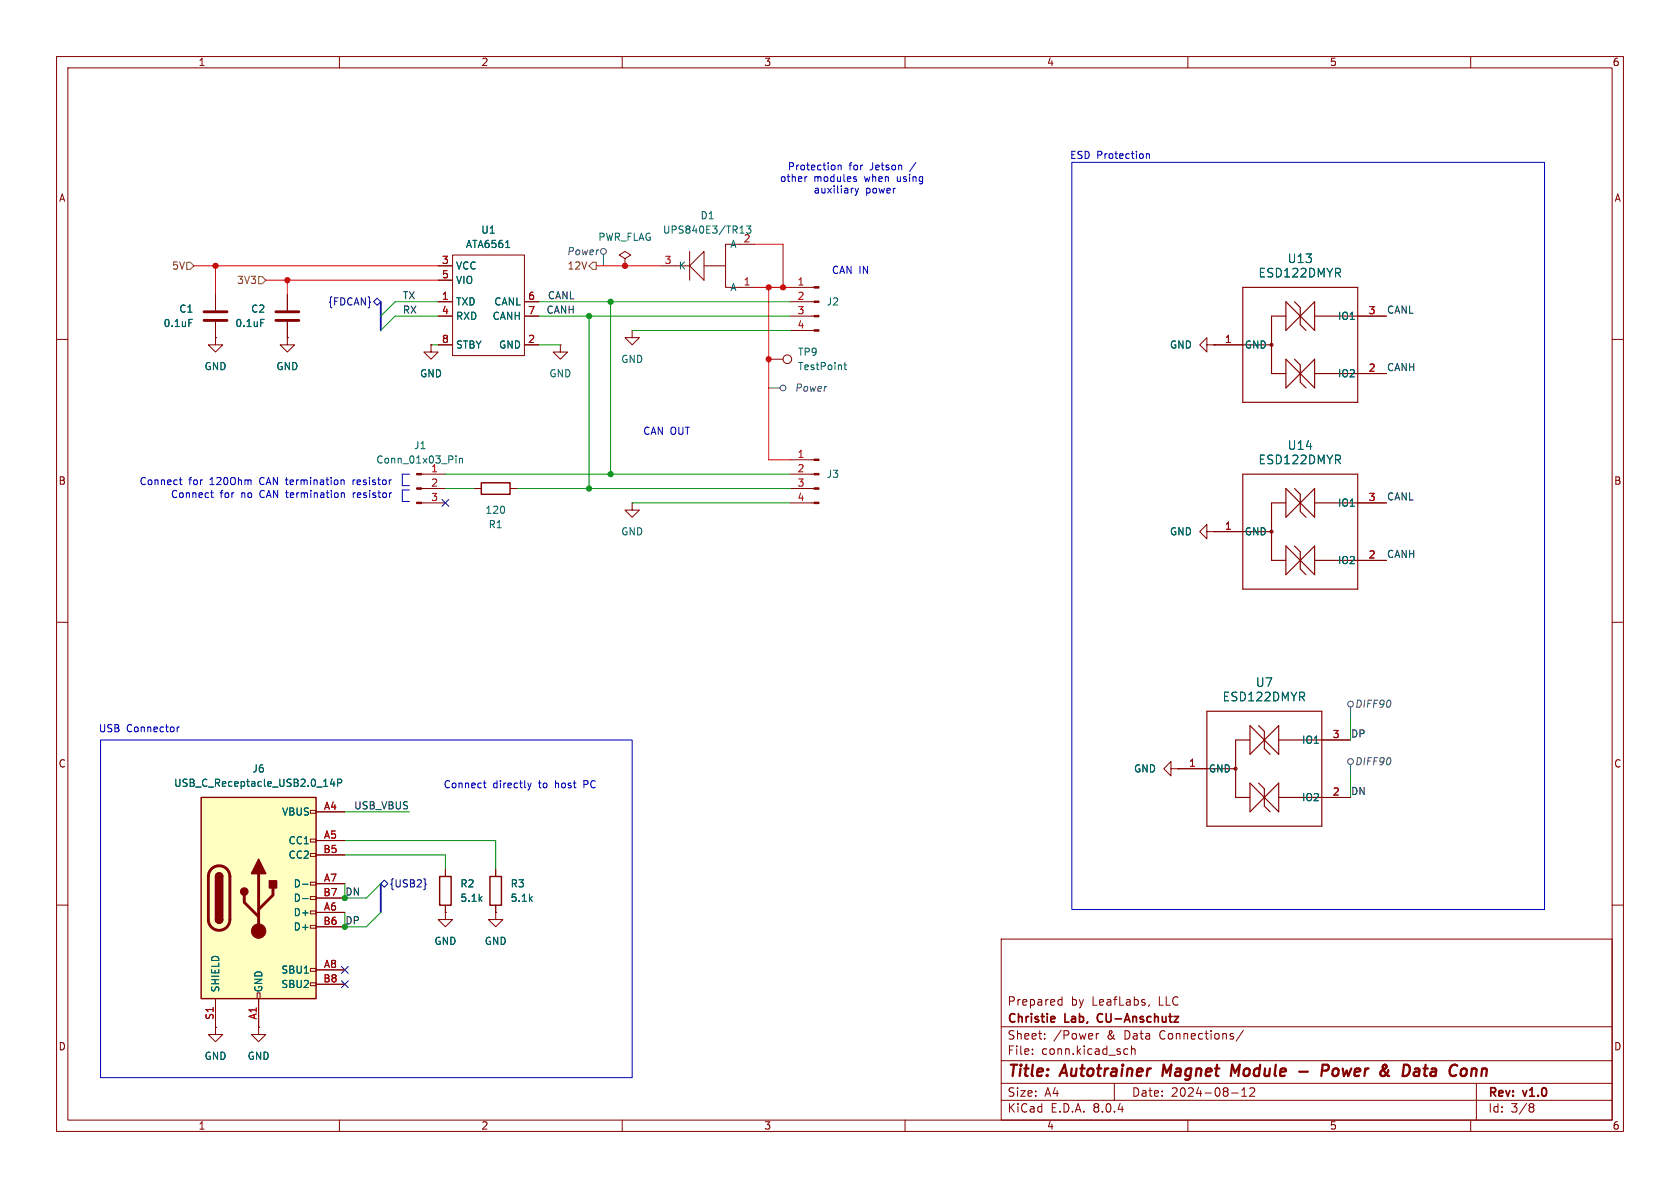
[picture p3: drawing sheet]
<svg xmlns="http://www.w3.org/2000/svg" width="297mm" height="210mm" viewBox="0 0 297 210" stroke-linecap="round" stroke-linejoin="round" font-family="sans-serif">
<g fill="none" stroke="#840000" stroke-width=".18">
<path d="M10 10h277v190h-277zM12 12h273v186h-273zM60 10v2M110 10v2M160 10v2M210 10v2M260 10v2M10 60h2M38.1 59.7v1.3h1.3l-1.3 1.2-1.3-1.2h1.3M38.1 59.7h.1M38.1 52.1v2.8M38.1 56.9v2.8"/>
<path d="M50.8 59.7v1.3h1.3l-1.3 1.2-1.3-1.2h1.3M50.8 59.7h.1M50.8 52.1v2.8M50.8 56.9v2.8M77.5 53.3h2.5M77.5 47h2.5M77.5 55.9h2.5M77.5 49.5h2.5M80 45.1h12.7v17.8h-12.7zM92.7 53.3h2.5M92.7 55.9h2.5M110.5 45.7l1-.6-1-.6-1 .6 1 .6v1.3"/>
<path d="M110.5 47h.1M111.8 58.4v1.3h1.2l-1.2 1.3-1.3-1.3h1.3M111.8 58.4h.1M240 55.9h5.1M285 60h2M76.2 61v1.2h-1.3l1.3 1.3 1.3-1.3h-1.3M76.2 61h.1M77.5 61h2.5M92.7 61h2.5M99.1 61v1.2h-1.3l1.3 1.3 1.2-1.3h-1.2M99.1 61h.1M213.4 61v-1.3l-1.3 1.3 1.3 1.2v-1.2h1.2"/>
<path d="M214.6 61h.1M214.6 61h5.1M240 66h5.1M74.5 86.4h4.2M74.5 88.9h4.2M74.5 83.8h4.2M83.8 86.4h1.3M90.2 86.4h1.2M111.8 88.9v1.3h1.2l-1.2 1.2-1.3-1.2h1.3M111.8 88.9h.1M213.4 94v-1.3l-1.3 1.3 1.3 1.3v-1.3h1.2M214.6 94h.1"/>
<path d="M214.6 94h5.1M240 99.1h5.1M240 88.9h5.1M10 110h2M285 110h2M207 135.9v-1.3l-1.3 1.3 1.3 1.3v-1.3h1.3M208.3 135.9h.1M208.3 135.9h5.1M233.7 130.8h5.1M10 160h2M78.7 153.7v1.2M233.7 141h5.1"/>
<path d="M285 160h2M78.7 161.3v1.3h1.3l-1.3 1.2-1.2-1.2h1.2M78.7 161.3h.1M78.7 160v1.3M177 166h108v32h-108zM187.2 177.6h.5M187.2 176.8h.5M187.7 176.2v1.5M203.2 177.6l-.2 .3M45.7 181.6v1.3h1.3l-1.3 1.3-1.3-1.3h1.3M45.7 181.6h.1M60 198v2"/>
<path d="M110 198v2M160 198v2M177 194.5h108M177 191.5h108M177 187.5h108M177 181.5h108M182.5 186.3v.1M182.5 185.5v.1M184.7 183.6v.1M184.7 182.8v.1M193.8 182.7v1M194.2 182.7l-.2 .1-.2 .2"/>
<path d="M197 191.5v3M199 185.4l.4 .1M199.4 186.3l-.4 .1M200 185.5l.2-.1 .4 .1 .1 .9M200 184.9v1.5M210 198v2M217.7 193.2h1.2M219.5 193.8h.9M219.5 192.7l.5-.4v1.5M219.8 182.1l-1.3 2M221 192.4l.5-.1 .2 .1 .1 .3-.9 1.1h.9M260 198v2"/>
<path d="M261 191.5v6.5M270.6 195.1h.3l.3 .3-.3 .3M270.6 195.7h.3M270.9 195.7l.2 .2 .1 .4-.3 .3h-.3"/>
</g>
<path d="M205.7 188.2l-.2 2M219.2 188.2l-.9 1.4-.5-1.4-.2 2M229.7 189.4h1.5M233.7 189.3h.8a.55 .55 0 0 0 .4-.5 .55 .55 0 0 0-.3-.6h-.8l-.2 2M236.3 188.9a.62 .62 0 0 0-.7 .4v.7l.3 .2h.3M251.7 188.9h.7M252 188.2l-.2 1.7 .1 .2 .4 .1M260.2 189.1a.49 .49 0 0 1 .9 .1l-.2 1M260.2 188.9l-.1 1.3" fill="none" stroke="#840000" stroke-width=".4"/>
<path d="M186.4 179.8l.1 .2-.7 .2M194.1 179.4l-.1 .4 .1 .7" fill="none" stroke="#840000" stroke-width=".3"/>
<path d="M85.1 85.3h5.1v2.1h-5.1zM77.7 154.9h2.1v5.1h-2.1z" fill="none" stroke="#840000" stroke-width=".25"/>
<g fill="none" stroke="#840000" stroke-width=".2">
<path d="M219.7 50.8h20.3v20.3h-20.3zM227.3 55.9h-2.5v10.1h2.5M227.3 53.3v5.1l5.1-5.1v5.1zM228.9 53.3l1 1.1v3l1 1M232.4 55.9h7.6M219.7 61h5.1M227.3 63.5v5.1l5.1-5.1v5.1zM228.9 63.5l1 1v3.1l1 1M232.4 66h7.6M219.7 83.8h20.3v20.3h-20.3zM219.7 94h5.1M227.3 88.9h-2.5v10.2h2.5"/>
<path d="M227.3 96.5l5.1 5.1v-5.1l-5.1 5.1zM227.3 86.4v5l5.1-5v5zM228.9 86.4l1 1v3l1 1M228.9 96.5l1 1v3.1l1 1M232.4 99.1h7.6M232.4 88.9h7.6M213.4 125.7h20.3v20.4h-20.3zM213.4 135.9h5M221 130.8h-2.6v10.2h2.6M221 138.4l5.1 5.1v-5.1l-5.1 5.1zM221 128.3v5.1l5.1-5.1v5.1zM222.5 128.3l1 1v3l1 1.1"/>
<path d="M222.5 138.4l1 1v3.1l1 1M226.1 130.8h7.6M226.1 141h7.6"/>
<circle cx="224.8" cy="61" r=".25"/>
<circle cx="224.8" cy="94" r=".25"/>
<circle cx="218.4" cy="135.9" r=".25"/>
</g>
<path d="M33.4 56.5h.6M46.1 56.5h.6M89.4 43.8h.7M80.6 80.6v.1M80.6 81v.9M81.2 81v.9M81.2 81.1l.2-.1 .3 .1 .1 .8" fill="none" stroke="#006464" stroke-width=".18"/>
<path d="M36.1 56.6h4M36.1 55.1h4M48.8 56.6h4M48.8 55.1h4" fill="none" stroke="#840000" stroke-width=".51"/>
<g fill="#840000" stroke="#840000" stroke-width=".18">
<path d="M73.7 88.8h.8v.2h-.8z"/>
<path d="M73.7 86.2h.8v.3h-.8z"/>
<path d="M73.7 83.7h.8v.2h-.8z"/>
</g>
<path d="M35.6 141h20.3v35.5h-20.3z" fill="#ffffc2"/>
<g fill="none" stroke="#840000" stroke-width=".18">
<path d="M38.1 59.7h.1M38.1 52.1v2.8M38.1 56.9v2.8M50.8 59.7h.1M50.8 52.1v2.8M50.8 56.9v2.8M77.5 55.9h2.5M77.5 53.3h2.5M77.5 47h2.5M77.5 49.5h2.5M92.7 55.9h2.5M92.7 53.3h2.5"/>
<path d="M116.8 47h5.1M121.9 47l2.6-2.5v5zM121.9 44.5v5M128.3 47v3.8h5M133.3 43.2h-5v3.8h-3.8M139.7 58.4h4.2M139.7 55.9h4.2M139.7 53.3h4.2M139.7 50.8h4.2M240 55.9h5.1M76.2 61h.1M77.5 61h2.5"/>
<path d="M92.7 61h2.5M135.9 63.5h2.5M214.6 61h.1M214.6 61h5.1M240 66h5.1M139.7 88.9h4.2M139.7 86.4h4.2M139.7 83.8h4.2M139.7 81.3h4.2M214.6 94h.1M214.6 94h5.1M240 88.9h5.1"/>
<path d="M240 99.1h5.1M208.3 135.9h.1M208.3 135.9h5.1M233.7 130.8h5.1M54.9 158.5h1v.5h-1zM54.9 156h1v.5h-1zM54.9 150.9h1v.5h-1zM54.9 148.3h1v.5h-1zM54.9 143.3h1v.5h-1zM55.9 143.5h5.1M55.9 148.6h5.1M55.9 156.2h5.1"/>
<path d="M55.9 151.1h5.1M55.9 158.8h5.1M78.7 153.7v1.2M87.6 153.7v1.2M233.7 141h5.1M38.1 176.5v5.1M45.5 175.5h.5v1h-.5zM45.7 176.5v5.1M54.9 173.7h1v.5h-1zM54.9 171.2h1v.5h-1zM54.9 163.6h1v.5h-1zM54.9 161h1v.5h-1z"/>
<path d="M55.9 161.3h5.1M55.9 171.5h5.1M55.9 163.8h5.1M55.9 174h5.1M78.7 161.3h.1M78.7 160v1.3M87.6 161.3v1.3h1.3l-1.3 1.2-1.2-1.2h1.2M87.6 161.3h.1M87.6 160v1.3M38.1 181.6v1.3h1.3l-1.3 1.3-1.3-1.3h1.3M38.1 181.6h.1M45.7 181.6h.1"/>
<circle cx="139.2" cy="63.5" r=".76"/>
</g>
<path d="M35.6 141h20.3v35.5h-20.3zM38.1 154.9a.64 .64 0 0 1 .6-.6 .64 .64 0 0 1 .7 .6M86.6 154.9h2v5.1h-2zM38.1 162.6a.64 .64 0 0 0 .6 .6 .64 .64 0 0 0 .7-.6" fill="none" stroke="#840000" stroke-width=".25"/>
<path d="M37.4 153.6a1.9 1.9 0 0 1 2.1-.4 1.9 1.9 0 0 1 1.1 1.7v7.7a1.91 1.91 0 0 1-1.9 1.9 1.91 1.91 0 0 1-1.9-1.9v-7.8l.2-.6zM43.2 158.2v1.3l2.5 2.6M45.7 154.4v10.2M48.3 157v1.2l-2.6 2.6" fill="none" stroke="#840000" stroke-width=".51"/>
<g fill="#840000" stroke="#840000" stroke-width=".25">
<path d="M38.1 162.6h1.3a.64 .64 0 0 1-.7 .6 .64 .64 0 0 1-.6-.6z"/>
<path d="M38.1 154.9h1.3v7.7h-1.3z"/>
<path d="M38.3 154.5a.64 .64 0 0 1 .7-.1 .64 .64 0 0 1 .4 .5h-1.3z"/>
<path d="M45.7 151.9l1.3 2.5h-2.6z"/>
<path d="M47.6 155.7h1.3v1.3h-1.3z"/>
<circle cx="43.2" cy="157.6" r=".63"/>
</g>
<g fill="#840000" stroke="#840000" stroke-width=".18">
<path d="M143.9 58.3h.9v.2h-.9z"/>
<path d="M143.9 55.8h.9v.2h-.9z"/>
<path d="M143.9 53.2h.9v.3h-.9z"/>
<path d="M143.9 50.7h.9v.2h-.9z"/>
<path d="M143.9 88.8h.9v.2h-.9z"/>
<path d="M143.9 86.2h.9v.3h-.9z"/>
<path d="M143.9 83.7h.9v.2h-.9z"/>
<path d="M143.9 81.2h.9v.2h-.9z"/>
<circle cx="45.7" cy="164.6" r="1.27"/>
</g>
<path d="M132 39.9h.7l-.4 .5 .4 .2v.5M33.4 56.5h.6M46.1 56.5h.6M89.4 43.8h.7M149.2 64.5h.5M149.4 64.1v1.1l.3 .1M58.7 137.7l-.3 .9h.8M59 138.2v.8M59.7 138.4l.6-.1 .1-.1v-.3l-.7-.2v1.3M53.5 156.3h1M53.5 158.8h1" fill="none" stroke="#006464" stroke-width=".18"/>
<g fill="none" stroke="#484848" stroke-width=".18">
<path d="M106.7 45v2M135.9 68.6h2M238.8 125v2M238.8 135.1v2.1"/>
<circle cx="106.7" cy="44.5" r=".51"/>
<circle cx="138.4" cy="68.6" r=".51"/>
<circle cx="238.8" cy="124.5" r=".51"/>
<circle cx="238.8" cy="134.6" r=".51"/>
</g>
<path d="M33 46.4h.7l.6 .6-.6 .6h-.7zM45.7 48.9h.7l.6 .6-.6 .7h-.7zM104.8 46.4h.6v1.2h-.6l-.7-.6z" fill="none" stroke="#725600" stroke-width=".18"/>
<path d="M66 53.3l.7-.6 .6 .6-.6 .7zM78.1 88.3l1.2 1.2M79.3 88.3l-1.2 1.2M67.3 156.2l.6-.6 .7 .6-.7 .6zM75.1 155.4l.1 .7 .1 .2-.1 .2-.1 .7M60.4 170.8l1.2 1.3M60.4 173.4l1.2 1.2M61.6 170.8l-1.2 1.3M61.6 173.4l-1.2 1.2" fill="none" stroke="#000084" stroke-width=".18"/>
<g fill="none" stroke="#0000c2" stroke-width=".18">
<path d="M142.7 31.2l-.3 .1M148.2 29.2v.8M148.2 29.3l.1-.1h.4v.8M150.7 33.3h.2M151.1 31.2l.3 .1M151.1 31.7h.3v.2l-.1 .2h-.3M151.2 33.3l.3 .8M151.5 34.1l-.3 .4M151.8 33.3l-.3 .8M189.5 28.7h83.5v132.1h-83.5zM202.7 27.2v.8M202.7 27.3l.1-.1h.3l.1 .8"/>
<path d="M31.7 84.8h.5M31.9 84.4v1.1l.3 .2M37.2 87.1h.5M37.4 86.7v1.1l.3 .2M60.3 84.9l.2-.1 .3 .1v.8M60.3 84.8v.9M60.3 87.2l.2-.1 .3 .1 .1 .8M60.3 87.1v.9M62.4 84.8v.9M62.5 87.1v.9M62.7 84.8l-.3 .3M62.7 87.1l-.2 .3"/>
<path d="M72.4 83.8h-1.3v2.1h1.3M72.4 86.6h-1.3v2h1.3M17.8 130.8h94v59.7h-94zM31.3 128.5v.9M31.7 128.5l-.4 .3M85.4 138.4h.5M85.6 138v1.1l.3 .2M93.3 138.4l.3 .9M93.6 139.3l-.3 .4M93.9 138.4l-.3 .9"/>
</g>
<path d="M67.3 53.3v5.1M67.3 156.2v5.1" fill="none" stroke="#000084" stroke-width=".3"/>
<g fill="none" stroke="#009600" stroke-width=".18">
<path d="M77.5 53.3h-7.7l-2.5 2.6M77.5 55.9h-7.7l-2.5 2.5M95.2 53.3h44.5M95.2 55.9h44.5M104.1 55.9v30.5M107.9 53.3v30.5M111.8 58.4h27.9M76.2 61h1.3M95.2 61h3.9M78.7 86.4h5.1M78.7 83.8h61M91.4 86.4h48.3"/>
<path d="M111.8 88.9h27.9M238.8 127v3.8M238.8 137.2v3.8M61 148.6h26.6v5.1M61 151.1h17.7v2.6M61 156.2v2.6h3.8l2.5-2.6M61 143.5h11.4M61 161.3v2.5h3.8l2.5-2.5"/>
</g>
<path d="M34.3 47h43.2M38.1 47v5.1M47 49.5h30.5M50.8 49.5v2.6M105.4 47h11.4M133.3 50.8h6.4M133.3 43.2h5.1v7.6M135.9 50.8v30.5h3.8" fill="none" stroke="#f00" stroke-width=".18"/>
<g fill="#009600" stroke="#009600" stroke-width=".18">
<circle cx="61" cy="163.8" r=".46"/>
<circle cx="61" cy="158.8" r=".46"/>
<circle cx="107.9" cy="53.3" r=".46"/>
<circle cx="107.9" cy="83.8" r=".46"/>
<circle cx="104.1" cy="55.9" r=".46"/>
<circle cx="104.1" cy="86.4" r=".46"/>
</g>
<g fill="#f00" stroke="#f00" stroke-width=".18">
<circle cx="110.5" cy="47" r=".46"/>
<circle cx="135.9" cy="50.8" r=".46"/>
<circle cx="138.4" cy="50.8" r=".46"/>
<circle cx="135.9" cy="63.5" r=".46"/>
<circle cx="50.8" cy="49.5" r=".46"/>
<circle cx="38.1" cy="47" r=".46"/>
</g>
<g font-size="2.8" fill="#840000">
<text x="178" y="190.9">Title:</text>
<text x="187.7" y="190.9">Autotrainer</text>
<text x="206.4" y="190.9">Magnet</text>
<text x="219.3" y="190.9">Module</text>
<text x="236.9" y="190.9">Power</text>
<text x="248" y="190.9">&amp;</text>
<text x="252.8" y="190.9">Data</text>
<text x="261.9" y="190.9">Conn</text>
</g>
<g font-size="2.1" fill="#006464">
<text x="227.5" y="46.7">U13</text>
<text x="222.4" y="49.3">ESD122DMYR</text>
<text x="222.4" y="82.3">ESD122DMYR</text>
<text x="227.5" y="79.7">U14</text>
<text x="216" y="124.2">ESD122DMYR</text>
<text x="221.9" y="121.6">U7</text>
</g>
<g font-size="2.1" fill="#840000">
<text x="178" y="178">Prepared</text>
<text x="189.3" y="178">by</text>
<text x="193.1" y="178">LeafLabs,</text>
<text x="205" y="178">LLC</text>
<text x="178" y="184">Sheet:</text>
<text x="178" y="181.2">Christie</text>
<text x="186.2" y="184">/Power</text>
<text x="188.3" y="181.2">Lab,</text>
<text x="194.7" y="181.2">CU-Anschutz</text>
<text x="195.7" y="184">&amp;</text>
<text x="198.9" y="184">Data</text>
<text x="205.3" y="184">Connections/</text>
<text x="178" y="186.7">File:</text>
<text x="184.1" y="186.7">conn.kicad_sch</text>
<text x="178" y="196.9">KiCad</text>
<text x="178" y="194.1">Size:</text>
<text x="184.7" y="194.1">A4</text>
<text x="185.7" y="196.9">E.D.A.</text>
<text x="193.3" y="196.9">8.0.4</text>
<text x="200" y="194.1">Date:</text>
<text x="207" y="194.1">2024-08-12</text>
<text x="263" y="194.3">Rev:</text>
<text x="263" y="196.9">Id:</text>
<text x="267.1" y="196.9">3/8</text>
<text x="269.4" y="194.3">v1.0</text>
</g>
<g font-size="1.8" fill="#840000">
<text x="35" y="11.9">1</text>
<text x="85" y="11.9">2</text>
<text x="135" y="11.9">3</text>
<text x="185" y="11.9">4</text>
<text x="235" y="11.9">5</text>
<text x="285" y="11.9">6</text>
<text x="10.3" y="35.9">A</text>
<text x="285.3" y="35.9">A</text>
<text x="10.3" y="85.9">B</text>
<text x="285.3" y="85.9">B</text>
<text x="10.3" y="135.9">C</text>
<text x="285.3" y="135.9">C</text>
<text x="10.3" y="185.9">D</text>
<text x="285.3" y="185.9">D</text>
<text x="35" y="199.9">1</text>
<text x="85" y="199.9">2</text>
<text x="135" y="199.9">3</text>
<text x="185" y="199.9">4</text>
<text x="235" y="199.9">5</text>
<text x="285" y="199.9">6</text>
</g>
<g font-size="1.8" fill="#0000c2">
<text x="189.1" y="28.3">ESD Protection</text>
<text x="137.8" y="32.4">other</text>
<text x="139.2" y="30.3">Protection</text>
<text x="143.7" y="34.4">auxiliary</text>
<text x="143.9" y="32.4">modules</text>
<text x="150.1" y="30.3">for</text>
<text x="152.9" y="32.4">when</text>
<text x="153" y="34.4">power</text>
<text x="153.9" y="30.3">Jetson</text>
<text x="158.8" y="32.4">using</text>
<text x="161.2" y="30.3">/</text>
<text x="147" y="48.6">CAN IN</text>
<text x="113.6" y="77.1">CAN OUT</text>
<text x="24.6" y="86">Connect</text>
<text x="30.1" y="88.2">Connect</text>
<text x="33.4" y="86">for</text>
<text x="37.2" y="86">120Ohm</text>
<text x="38.9" y="88.2">for</text>
<text x="42.7" y="88.2">no</text>
<text x="46.2" y="86">CAN termination</text>
<text x="46.2" y="88.2">CAN termination</text>
<text x="63" y="86">resistor</text>
<text x="63.1" y="88.2">resistor</text>
<text x="17.4" y="129.6">USB</text>
<text x="22.4" y="129.6">Connector</text>
<text x="78.3" y="139.6">Connect</text>
<text x="87.1" y="139.6">directly</text>
<text x="95.4" y="139.6">to</text>
<text x="98.4" y="139.6">host</text>
<text x="103.6" y="139.6">PC</text>
</g>
<g font-size="1.8" fill="#006464">
<text x="85" y="41.5">U1</text>
<text x="117.1" y="41.5">UPS840E3/TR13</text>
<text x="123.8" y="39">D1</text>
<text x="80.5" y="47.9">VCC</text>
<text x="82.3" y="44">ATA6561</text>
<text x="105.7" y="42.8">PWR_FLAG</text>
<text x="119.9" y="47.9">K</text>
<text x="129" y="44">A</text>
<text x="131.4" y="42.9">2</text>
<text x="80.5" y="50.4">VIO</text>
<text x="129" y="51.7">A</text>
<text x="28.8" y="58">0.1uF</text>
<text x="31.6" y="55.5">C1</text>
<text x="41.5" y="58">0.1uF</text>
<text x="44.3" y="55.5">C2</text>
<text x="80.5" y="54.2">TXD</text>
<text x="80.5" y="56.7">RXD</text>
<text x="87" y="56.7">CANH</text>
<text x="87.3" y="54.2">CANL</text>
<text x="146.1" y="54.2">J2</text>
<text x="236.4" y="56.7">IO1</text>
<text x="36.1" y="65.6">GND</text>
<text x="48.8" y="65.6">GND</text>
<text x="80.5" y="61.8">STBY</text>
<text x="88.1" y="61.8">GND</text>
<text x="109.7" y="64.4">GND</text>
<text x="141" y="63.1">TP9</text>
<text x="141" y="65.6">TestPoint</text>
<text x="206.7" y="61.8">GND</text>
<text x="220" y="61.8">GND</text>
<text x="74.2" y="66.9">GND</text>
<text x="97" y="66.9">GND</text>
<text x="236.4" y="66.9">IO2</text>
<text x="66.4" y="82.1">Conn_01x03_Pin</text>
<text x="73.1" y="79.6">J1</text>
<text x="76.1" y="83.6">1</text>
<text x="146.1" y="84.7">J3</text>
<text x="236.4" y="89.8">IO1</text>
<text x="85.7" y="91">120</text>
<text x="86.3" y="93.6">R1</text>
<text x="109.7" y="94.8">GND</text>
<text x="206.7" y="94.8">GND</text>
<text x="220" y="94.8">GND</text>
<text x="236.4" y="99.9">IO2</text>
<text x="230.1" y="131.7">IO1</text>
<text x="44.5" y="136.8">J6</text>
<text x="200.4" y="136.8">GND</text>
<text x="213.6" y="136.8">GND</text>
<text x="30.7" y="139.3">USB_C_Receptacle_USB2.0_14P</text>
<text x="230.1" y="141.8">IO2</text>
<text x="49.8" y="144.4">VBUS</text>
<text x="50.9" y="149.5">CC1</text>
<text x="50.9" y="152">CC2</text>
<text x="51.8" y="157.1">D-</text>
<text x="51.8" y="159.6">D-</text>
<text x="81.3" y="157.1">R2</text>
<text x="81.3" y="159.6">5.1k</text>
<text x="90.2" y="157.1">R3</text>
<text x="90.2" y="159.6">5.1k</text>
<text x="51.8" y="162.2">D+</text>
<text x="51.8" y="164.7">D+</text>
<text x="76.7" y="167.2">GND</text>
<text x="85.6" y="167.2">GND</text>
<text x="49.6" y="172.3">SBU1</text>
<text x="39" y="175.5" transform="rotate(-90 39 175.5)">SHIELD</text>
<text x="46.6" y="175.5" transform="rotate(-90 46.6 175.5)">GND</text>
<text x="49.6" y="174.9">SBU2</text>
<text x="36.1" y="187.6">GND</text>
<text x="43.7" y="187.6">GND</text>
</g>
<g font-size="1.8" fill="#725600">
<text x="30.3" y="47.9">5V</text>
<text x="100.2" y="47.9">12V</text>
<text x="41.8" y="50.4">3V3</text>
</g>
<g font-size="1.8" fill="#a90000">
<text x="78" y="46.7">3</text>
<text x="117.4" y="46.7">3</text>
<text x="78" y="53.1">1</text>
<text x="78" y="49.3">5</text>
<text x="93.3" y="53.1">6</text>
<text x="131.4" y="50.5">1</text>
<text x="140.9" y="50.5">1</text>
<text x="140.9" y="53.1">2</text>
<text x="78" y="55.6">4</text>
<text x="93.3" y="55.6">7</text>
<text x="140.9" y="55.6">3</text>
<text x="140.9" y="58.2">4</text>
<text x="241.9" y="55.6">3</text>
<text x="78" y="60.7">8</text>
<text x="93.3" y="60.7">2</text>
<text x="216.5" y="60.7">1</text>
<text x="241.9" y="65.8">2</text>
<text x="140.9" y="81">1</text>
<text x="140.9" y="83.6">2</text>
<text x="76.1" y="86.1">2</text>
<text x="76.1" y="88.6">3</text>
<text x="140.9" y="86.1">3</text>
<text x="140.9" y="88.6">4</text>
<text x="241.9" y="88.6">3</text>
<text x="216.5" y="93.7">1</text>
<text x="241.9" y="98.8">2</text>
<text x="235.5" y="130.6">3</text>
<text x="210.1" y="135.6">1</text>
<text x="57.2" y="143.3">A4</text>
<text x="235.5" y="140.7">2</text>
<text x="57.2" y="148.3">A5</text>
<text x="57.1" y="150.9">B5</text>
<text x="57.2" y="156">A7</text>
<text x="57.1" y="158.5">B7</text>
<text x="57.2" y="161">A6</text>
<text x="57.1" y="163.6">B6</text>
<text x="57.1" y="173.7">B8</text>
<text x="57.2" y="171.2">A8</text>
<text x="37.8" y="180.4" transform="rotate(-90 37.8 180.4)">S1</text>
<text x="45.5" y="180.3" transform="rotate(-90 45.5 180.3)">A1</text>
</g>
<g font-size="1.8" fill="#484848">
<text x="100.2" y="45.3">Power</text>
<text x="140.5" y="69.4">Power</text>
<text x="239.5" y="125.3">DIFF90</text>
<text x="239.5" y="135.5">DIFF90</text>
</g>
<g font-size="1.8" fill="#0f0f0f">
<text x="71.1" y="53">TX</text>
<text x="96.8" y="53">CANL</text>
<text x="71.1" y="55.5">RX</text>
<text x="96.5" y="55.5">CANH</text>
<text x="245.1" y="55.5">CANL</text>
<text x="245.1" y="65.7">CANH</text>
<text x="245.1" y="88.6">CANL</text>
<text x="245.1" y="98.7">CANH</text>
<text x="238.8" y="130.5">DP</text>
<text x="62.5" y="143.2">USB_VBUS</text>
<text x="238.8" y="140.6">DN</text>
<text x="61" y="158.4">DN</text>
<text x="61" y="163.5">DP</text>
</g>
<g font-size="1.8" fill="#000084">
<text x="57.9" y="54.2">{FDCAN}</text>
<text x="68.8" y="157.1">{USB2}</text>
</g>
</svg>
